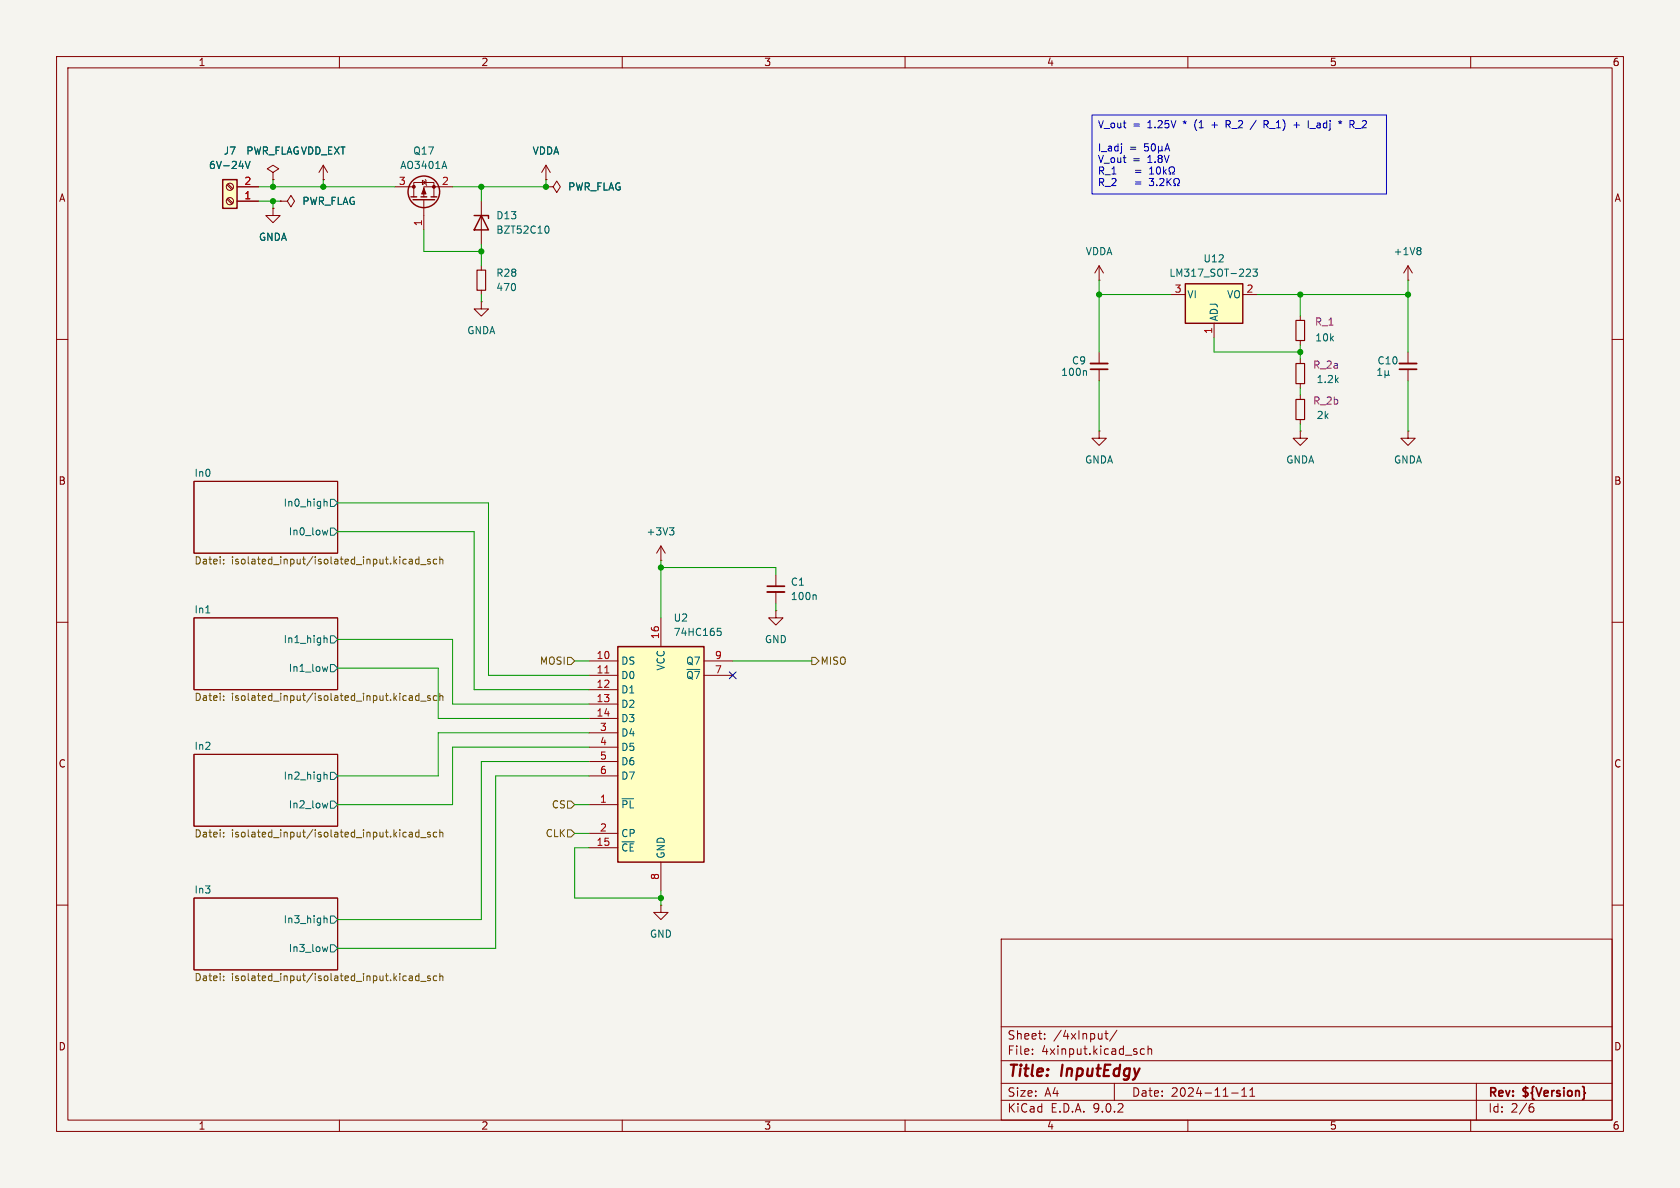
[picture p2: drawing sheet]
<svg xmlns="http://www.w3.org/2000/svg" width="297mm" height="210mm" viewBox="0 0 297 210" stroke-linecap="round" stroke-linejoin="round" font-family="sans-serif">
<path d="M0 0h297v210h-297z" fill="#f5f4ef" stroke="#f5f4ef" stroke-width=".18"/>
<g fill="none" stroke="#840000" stroke-width=".18">
<path d="M10 10h277v190h-277zM12 12h273v186h-273zM60 10v2M110 10v2M160 10v2M210 10v2M260 10v2M49.5 35.6h1.3l.6-1.1 .7 1.1-.7 1-.6-1M49.5 35.6h.1M57.1 31.8h.1M57.1 29.2l-.7 1.3M57.1 29.2l.8 1.3"/>
<path d="M57.1 29.2v2.6M96.5 33h1.3l.6-1 .7 1-.7 1-.6-1M96.5 33h.1M85.1 53.3v1.3h1.3l-1.3 1.3-1.3-1.3h1.3M85.1 53.3h.1M85.1 47v.8M85.1 51.3v.8M194.3 49.5h.1M194.3 47l-.8 1.3M194.3 47l.8 1.3M194.3 47v2.5M10 60h2"/>
<path d="M194.3 76.2v1.3h1.3l-1.3 1.2-1.3-1.2h1.3M194.3 76.2h.1M194.3 62.2v2.1M194.3 65.3v2M229.9 76.2v1.3h1.2l-1.2 1.2-1.3-1.2h1.3M229.9 76.2h.1M229.9 63.5v.8M229.9 67.8v.8M229.9 69.9v.7M229.9 74.2v.7M285 60h2M34.3 85.1h25.4v12.7h-25.4z"/>
<path d="M10 110h2M34.3 109.2h25.4v12.7h-25.4zM137.2 108v1.2h1.2l-1.2 1.3-1.3-1.3h1.3M137.2 108h.1M137.2 101.6v2M137.2 104.6v2.1M285 110h2M34.3 133.4h25.4v12.7h-25.4zM34.3 158.8h25.4v12.7h-25.4zM10 160h2M116.8 160v1.3h1.3l-1.3 1.3-1.2-1.3h1.2M116.8 160h.1"/>
<path d="M177 166h108v32h-108zM285 160h2M60 198v2M110 198v2M160 198v2M177 194.5h108M177 191.5h108M177 187.5h108M177 181.5h108M182.5 186.3v.1M182.5 185.5v.1M184.7 183.6v.1"/>
<path d="M184.7 182.8v.1M195.3 182.7h.6M195.5 182.2v1.3l.4 .2M197 191.5v3M197.5 182.1l-1.3 2M202.3 185.5l-.4-.1-.3 .3v.4l.1 .2h.6M203 185.5l.2-.1 .3 .1 .1 .9M203 184.9v1.5M210 198v2M217.7 193.2h1.2M219.5 193.8h.9M219.5 192.7l.5-.4v1.5"/>
<path d="M221 193.8h.8M221 192.7l.4-.4v1.5M260 198v2M261 191.5v6.5M270.6 195.7h.4l.2 .3-.1 .5-.5 .1"/>
</g>
<g fill="none" stroke="#006464" stroke-width=".18">
<path d="M191.9 65.5l.2 .2v.7M57.3 88.8l.2-.2 .3 .1v.8M57.9 93.7l-.2 .9-.2-.6M58.4 88.3h.7l.6 .6-.6 .6h-.7zM58.4 93.3h.7l.6 .7-.6 .6h-.7zM36.4 108.3h.7M57.3 112.9l.2-.1h.3v.8M57.9 117.8l-.2 .9-.2-.6M58.4 112.4h.7l.6 .6-.6 .7h-.7zM58.4 117.5h.7l.6 .6-.6 .6h-.7zM144.1 105.1l.2 .2v.7M57.3 137l.2-.1 .3 .1v.7"/>
<path d="M58.4 136.5h.7l.6 .7-.6 .6h-.7zM57.9 142l-.2 .8-.2-.6M58.4 141.6h.7l.6 .6-.6 .7h-.7zM57.3 162.4l.2-.1 .3 .1v.7M57.9 167.4l-.2 .8-.2-.6M58.4 161.9h.7l.6 .7-.6 .6h-.7zM58.4 167h.7l.6 .6-.6 .7h-.7z"/>
</g>
<g fill="none" stroke="#725600" stroke-width=".18">
<path d="M39.5 99.6v.1M39.5 98.9v.1M72.4 98.9h.5v.8M72.9 99.2h-.4l-.2 .2 .2 .3 .4-.1M74.1 98.9h-.4l-.2 .2 .1 .5h.5M74.1 98.4v1.3M74.4 99.8h.9M76.1 98.9h-.3l-.2 .1v.2l.5 .1v.3h-.5M77.2 98.9h-.4l-.2 .2 .1 .5h.5M77.8 99l.1-.1h.3l.1 .8M77.8 98.4v1.3M39.5 123v.2"/>
<path d="M39.5 123.7v.1M72.4 123h.5v.8M72.9 123.3h-.4l-.2 .2 .2 .3h.4M74.1 122.6v1.2M74.1 123h-.4l-.2 .2 .1 .6h.5M74.4 123.9h.9M76.1 123h-.3l-.2 .2v.1l.5 .2v.3h-.5M77.2 123h-.4l-.2 .2 .1 .6h.5M77.8 122.6v1.2M77.8 123.1l.1-.1h.3l.1 .8M39.5 147.2v.1M39.5 147.8v.2"/>
<path d="M72.4 147.2h.5v.8M72.9 147.4l-.4 .1-.2 .2 .2 .3 .4-.1M74.1 146.7v1.3M74.1 147.2l-.4-.1-.2 .3 .1 .5h.5M74.4 148.1h.9M76.1 147.2l-.3-.1-.2 .2v.2l.5 .1v.3h-.5M77.2 147.2l-.4-.1-.2 .3 .1 .5h.5M77.8 146.7v1.3M77.8 147.2l.1-.1 .3 .1 .1 .8M39.5 172.6v.1M39.5 173.2v.2M72.4 172.6h.5v.8"/>
<path d="M72.9 172.8l-.4 .1-.2 .2 .2 .3 .4-.1M74.1 172.1v1.3M74.1 172.6l-.4-.1-.2 .3 .1 .5h.5M74.4 173.5h.9M76.1 172.6l-.3-.1-.2 .2v.2l.5 .1v.3h-.5M77.2 172.6l-.4-.1-.2 .3 .1 .5h.5M77.8 172.1v1.3M77.8 172.6l.1-.1 .3 .1 .1 .8"/>
</g>
<path d="M192.8 65.3h3M135.6 103.6h3.1" fill="none" stroke="#840000" stroke-width=".3"/>
<path d="M192.8 64.3h3M135.6 104.6h3.1" fill="none" stroke="#840000" stroke-width=".33"/>
<path d="M84.3 47.8h1.6v3.5h-1.6zM229.1 70.6h1.5v3.6h-1.5zM229.1 64.3h1.5v3.5h-1.5z" fill="none" stroke="#840000" stroke-width=".2"/>
<path d="M109.2 114.3h15.3v38.1h-15.3z" fill="#ffffc2"/>
<path d="M109.2 114.3h15.3v38.1h-15.3z" fill="none" stroke="#840000" stroke-width=".25"/>
<g fill="none" stroke="#840000" stroke-width=".18">
<path d="M48.3 30.5l1-.7-1-.6-1.1 .6 1.1 .7v1.3M48.3 31.8h.1M248.9 76.2v1.3h1.3l-1.3 1.2-1.3-1.2h1.3M248.9 76.2h.1M248.9 62.2v2.1M248.9 65.3v2M104.1 116.8h5.1M104.1 119.4h5.1M116.8 109.2v5.1M124.5 116.8h5M124.5 119.4h5M104.1 121.9h5.1"/>
<path d="M104.1 124.5h5.1M104.1 127h5.1M104.1 129.5h5.1M104.1 132.1h5.1M104.1 134.6h5.1M104.1 137.2h5.1M104.1 142.2h5.1M104.1 147.3h5.1M104.1 149.9h5.1M116.8 152.4v5.1"/>
</g>
<path d="M106.9 119h.7" fill="none" stroke="#a90000" stroke-width=".18"/>
<path d="M243.6 66.4h.7M243.6 65.5l.3-.4v1.3M244.8 66.2l.2 .2h.3l.1-.2M244.8 65.5v1.3M245.4 66.2l.2 .2M245.4 65.5v.7M126.8 111.1h.6M127 111.6h.3l.2 .2-.1 .4-.4 .1M110 141.2h2" fill="none" stroke="#006464" stroke-width=".18"/>
<path d="M247.4 65.3h3" fill="none" stroke="#840000" stroke-width=".3"/>
<path d="M247.4 64.3h3" fill="none" stroke="#840000" stroke-width=".33"/>
<path d="M39.4 31.8h2.5v5h-2.5z" fill="#ffffc2"/>
<g fill="none" stroke="#840000" stroke-width=".25">
<path d="M39.4 31.8h2.5v5h-2.5zM72.6 34.8h1.1M73 35.3h3.8M74.4 34.8h1M76.2 34.8h1"/>
<circle cx="74.9" cy="33.9" r="2.79"/>
</g>
<g fill="none" stroke="#840000" stroke-width=".18">
<path d="M40.1 35.2l.9 .9M40.1 32.7l.9 .8M40.3 35.1l.9 .8M40.3 32.5l.9 .9M41.9 35.6h3.8M41.9 33h3.8M48.3 36.8v1.3h1.2l-1.2 1.3-1.3-1.3h1.3M48.3 36.8h.1M69.8 33h3.4M73.2 34.8v-2.5h3.5v2.5M74.7 31.9l.6 .4-.6 .3zM74.9 35.3v5.3"/>
<path d="M75.2 31.8l.1 .1v.7l.1 .2M80 33h-5.1v1.8M96.5 31.8h.1M96.5 29.2l-.7 1.3M96.5 29.2l.8 1.3M96.5 29.2v2.6M229.9 55.9v.7M248.9 49.5h.1M248.9 47l-.7 1.3M248.9 47l.8 1.3M248.9 47v2.5M229.9 60.2v.8"/>
<path d="M116.8 99.1h.1M116.8 96.5l-.7 1.3M116.8 96.5l.8 1.3M116.8 96.5v2.6"/>
<circle cx="40.6" cy="35.6" r=".63"/>
<circle cx="40.6" cy="33" r=".63"/>
</g>
<path d="M43.4 28.5l.4 1.3 .4-1.3M78.6 28.5l.4 1.3M251 43.8l.2 .2-.2 .3 .2 .2v.3l-.2 .2M118.4 93.3h.7l-.4 .5M118.9 93.8l.2 .2v.3l-.2 .3" fill="none" stroke="#006464" stroke-width=".18"/>
<g fill="#840000" stroke="#840000" stroke-width=".18">
<path d="M74.9 33.3l.4 1h-.8z"/>
<circle cx="73.2" cy="33" r=".25"/>
<circle cx="76.7" cy="33" r=".25"/>
</g>
<path d="M229.1 56.6h1.5v3.6h-1.5z" fill="none" stroke="#840000" stroke-width=".2"/>
<path d="M209.5 50.2h10.2v7h-10.2z" fill="#ffffc2"/>
<path d="M83.8 38.1h2.6v.5M85.1 38.1l1.3 2.5h-2.6zM209.5 50.2h10.2v7h-10.2z" fill="none" stroke="#840000" stroke-width=".25"/>
<path d="M41.9 35.6h3.8M41.9 33h3.8M48.3 36.8h.1M48.3 31.8h.1M49.5 35.6h.1M57.1 31.8h.1M85.1 35.6v7.6M96.5 33h.1M96.5 31.8h.1M207 52.1h2.5M214.6 57.2v2.5M219.7 52.1h2.5" fill="none" stroke="#840000" stroke-width=".18"/>
<path d="M43.4 28.5l.4 1.3 .4-1.3M96.6 39.9a.68 .68 0 0 1 .5 .7 .68 .68 0 0 1-.5 .6M220.5 47.6h.4l.2 .3-.8 .9h.8M221.5 47.6h.8l-.4 .5 .3 .1v.5l-.2 .1-.5-.1" fill="none" stroke="#006464" stroke-width=".18"/>
<path d="M100.3 116.2h.7l.6 .6-.6 .7h-.7zM143.5 116.2h.6l.7 .6-.7 .7h-.6zM100.3 141.6h.7l.6 .6-.6 .7h-.7zM100.3 146.7h.7l.6 .6-.6 .7h-.7z" fill="none" stroke="#725600" stroke-width=".18"/>
<g fill="none" stroke="#009600" stroke-width=".18">
<path d="M45.7 33h24.1M45.7 35.6h3.8M48.3 31.8v1.2M48.3 35.6v1.2M57.1 31.8v1.2M85.1 33v2.6M96.5 31.8v1.2h-16.5M74.9 40.6v3.9h10.2M85.1 43.2v3.8M85.1 52.1v1.2M194.3 49.5v12.7M194.3 52.1h12.7"/>
<path d="M214.6 59.7v2.5h15.3M222.2 52.1h26.7M229.9 52.1v3.8M248.9 49.5v12.7M194.3 67.3v8.9M229.9 61v2.5M229.9 68.6v1.3M229.9 74.9v1.3M248.9 67.3v8.9M59.7 94h24.1v27.9h20.3M59.7 88.9h26.7v30.5h17.7M116.8 99.1v10.1"/>
<path d="M59.7 113h20.3v11.5h24.1M59.7 118.1h17.8v8.9h26.6M101.6 116.8h2.5M116.8 100.3h20.4v1.3M129.5 116.8h14M137.2 106.7v1.3M104.1 129.5h-26.6v7.7h-17.8M104.1 134.6h-19v28h-25.4M104.1 137.2h-16.5v30.4h-27.9M104.1 132.1h-24.1v10.1h-20.3M101.6 147.3h2.5M101.6 142.2h2.5"/>
<path d="M104.1 149.9h-2.5v8.9h15.2M116.8 157.5v2.5"/>
</g>
<path d="M128.9 118.8l1.2 1.2M130.1 118.8l-1.2 1.2" fill="none" stroke="#000084" stroke-width=".18"/>
<g fill="none" stroke="#0000c2" stroke-width=".18">
<path d="M193 20.3h52.1v14h-52.1zM203 25.4h-.6l-.1 .6 .2-.1 .4 .1 .1 .1v.5l-.2 .1-.5-.1M203.2 31.5h.8l-.5 .5 .4 .2v.5l-.2 .1-.5-.1M203.2 30.8h.8M203.5 29.7l-.3 .2M203.6 29.5v1.3M203.6 25.5l.2-.1a.68 .68 0 0 1 .5 .6 .68 .68 0 0 1-.5 .7l-.2-.1-.1-.4zM204.5 29.7l-.1 .6 .2 .4 .1 .1 .4-.3v-.8M204.5 32.7v.1M204.8 26.5l.2 .2h.2l.2-.2M204.8 25.8v1.3M205 31.7l.5-.2 .3 .4-.8 .9h.8"/>
<path d="M205.4 26.5l.2 .2M205.4 25.8v.7M205.7 29.5v1.3M205.8 30.3l.4 .5M205.9 26.7l.5-1.3 .4 1.3M206.1 26.3h.6M206.2 29.9l-.5 .5M206.3 31.5v1.3M206.5 32.1l.5 .7M206.7 29.7a.6 .6 0 0 0 .3 .8v.3h-.3M207 29.5a.45 .45 0 0 1 .6 .4v.5l-.3 .1v.3h.3M207 31.5l-.7 .8"/>
<path d="M207.5 32.8h.3v-.2a.54 .54 0 0 1-.3-.8 .54 .54 0 0 1 .8-.2 .58 .58 0 0 1-.1 1v.2h.3M214.2 22.1h1M216.8 22h.5M217.1 22l.4 .6M217.3 21.3h-.5v1.3M222.1 21.3l-1.1 1.6M223.5 22l.6-.1 .1-.2-.1-.3-.6-.1v1.3M223.8 22l.4 .6M228.7 22.1h1M229.2 21.6v1M231.3 21.3v1.3M231.6 22.7h1"/>
<path d="M239.6 22.7h1"/>
</g>
<g fill="#009600" stroke="#009600" stroke-width=".18">
<circle cx="116.8" cy="100.3" r=".46"/>
<circle cx="248.9" cy="52.1" r=".46"/>
<circle cx="229.9" cy="52.1" r=".46"/>
<circle cx="194.3" cy="52.1" r=".46"/>
<circle cx="229.9" cy="62.2" r=".46"/>
<circle cx="57.1" cy="33" r=".46"/>
<circle cx="48.3" cy="33" r=".46"/>
<circle cx="85.1" cy="44.5" r=".46"/>
<circle cx="96.5" cy="33" r=".46"/>
<circle cx="85.1" cy="33" r=".46"/>
<circle cx="48.3" cy="35.6" r=".46"/>
<circle cx="116.8" cy="158.8" r=".46"/>
</g>
<g font-size="2.8" fill="#840000">
<text x="178" y="190.9">Title:</text>
<text x="187.7" y="190.9">InputEdgy</text>
</g>
<g font-size="2.1" fill="#840000">
<text x="178" y="184">Sheet:</text>
<text x="186.2" y="184">/4xInput/</text>
<text x="178" y="186.7">File:</text>
<text x="184.1" y="186.7">4xinput.kicad_sch</text>
<text x="178" y="196.9">KiCad</text>
<text x="178" y="194.1">Size:</text>
<text x="184.7" y="194.1">A4</text>
<text x="185.7" y="196.9">E.D.A.</text>
<text x="193.3" y="196.9">9.0.2</text>
<text x="200" y="194.1">Date:</text>
<text x="207" y="194.1">2024-11-11</text>
<text x="263" y="194.3">Rev:</text>
<text x="263" y="196.9">Id:</text>
<text x="267.1" y="196.9">2/6</text>
<text x="269.4" y="194.3">${Version}</text>
</g>
<g font-size="1.8" fill="#840000">
<text x="35" y="11.9">1</text>
<text x="85" y="11.9">2</text>
<text x="135" y="11.9">3</text>
<text x="185" y="11.9">4</text>
<text x="235" y="11.9">5</text>
<text x="285" y="11.9">6</text>
<text x="10.3" y="35.9">A</text>
<text x="285.3" y="35.9">A</text>
<text x="10.3" y="85.9">B</text>
<text x="285.3" y="85.9">B</text>
<text x="10.3" y="135.9">C</text>
<text x="285.3" y="135.9">C</text>
<text x="10.3" y="185.9">D</text>
<text x="285.3" y="185.9">D</text>
<text x="35" y="199.9">1</text>
<text x="85" y="199.9">2</text>
<text x="135" y="199.9">3</text>
<text x="185" y="199.9">4</text>
<text x="235" y="199.9">5</text>
<text x="285" y="199.9">6</text>
</g>
<g font-size="1.8" fill="#0000c2">
<text x="194" y="23">V_out</text>
<text x="200.2" y="23">=</text>
<text x="203" y="23">1.25V</text>
<text x="209.5" y="23">*</text>
<text x="211.6" y="23">(1</text>
<text x="214.8" y="23">+</text>
<text x="217.6" y="23">R_2</text>
<text x="224.7" y="23">R_1)</text>
<text x="232.9" y="23">I_adj</text>
<text x="238.6" y="23">*</text>
<text x="240.7" y="23">R_2</text>
<text x="194" y="27.1">I_adj</text>
<text x="194" y="29.1">V_out</text>
<text x="199.6" y="27.1">=</text>
<text x="200.2" y="29.1">=</text>
<text x="203" y="29.1">1.8V</text>
<text x="194" y="31.2">R_1</text>
<text x="194" y="33.2">R_2</text>
<text x="201" y="31.2">=</text>
<text x="201" y="33.2">=</text>
</g>
<g font-size="1.8" fill="#006464">
<text x="39.4" y="27.5">J7</text>
<text x="43.4" y="27.5">PWR_FLAGVDD_EXT</text>
<text x="73" y="27.5">Q17</text>
<text x="94.1" y="27.5">VDDA</text>
<text x="36.8" y="30.1">6V-24V</text>
<text x="70.7" y="30.1">AO3401A</text>
<text x="100.3" y="33.9">PWR_FLAG</text>
<text x="53.3" y="36.4">PWR_FLAG</text>
<text x="87.6" y="41.5">BZT52C10</text>
<text x="87.6" y="39">D13</text>
<text x="45.7" y="42.8">GNDA</text>
<text x="191.8" y="45.3">VDDA</text>
<text x="212.7" y="46.6">U12</text>
<text x="246.3" y="45.3">+1V8</text>
<text x="87.6" y="51.7">470</text>
<text x="87.6" y="49.1">R28</text>
<text x="206.6" y="49.1">LM317_SOT-223</text>
<text x="209.8" y="52.9">VI</text>
<text x="216.8" y="52.9">VO</text>
<text x="82.5" y="59.3">GNDA</text>
<text x="215.5" y="56.9" transform="rotate(-90 215.5 56.9)">ADJ</text>
<text x="189.4" y="64.6">C9</text>
<text x="232.4" y="60.6">10k</text>
<text x="243.4" y="64.6">C10</text>
<text x="187.5" y="66.6">100n</text>
<text x="232.7" y="67.9">1.2k</text>
<text x="232.7" y="74.3">2k</text>
<text x="191.7" y="82.1">GNDA</text>
<text x="227.3" y="82.1">GNDA</text>
<text x="246.3" y="82.1">GNDA</text>
<text x="34.3" y="84.4">In0</text>
<text x="50" y="89.8">In0_high</text>
<text x="51" y="94.8">In0_low</text>
<text x="114.2" y="94.8">+3V3</text>
<text x="139.7" y="103.7">C1</text>
<text x="139.7" y="106.3">100n</text>
<text x="34.3" y="108.5">In1</text>
<text x="50" y="113.9">In1_high</text>
<text x="119" y="110.1">U2</text>
<text x="119" y="112.6">74HC165</text>
<text x="135.1" y="113.9">GND</text>
<text x="51" y="119">In1_low</text>
<text x="109.7" y="117.7">DS</text>
<text x="117.7" y="118.6" transform="rotate(-90 117.7 118.6)">VCC</text>
<text x="121.2" y="117.7">Q7</text>
<text x="109.7" y="120.2">D0</text>
<text x="109.7" y="122.8">D1</text>
<text x="109.7" y="125.3">D2</text>
<text x="121.2" y="120.2">~{Q7}</text>
<text x="109.7" y="127.9">D3</text>
<text x="109.7" y="130.4">D4</text>
<text x="34.3" y="132.6">In2</text>
<text x="109.7" y="132.9">D5</text>
<text x="109.7" y="135.5">D6</text>
<text x="50" y="138">In2_high</text>
<text x="51" y="143.1">In2_low</text>
<text x="109.7" y="138">D7</text>
<text x="109.7" y="143.1">~{PL}</text>
<text x="109.7" y="148.2">CP</text>
<text x="109.7" y="150.7">~{CE}</text>
<text x="117.7" y="151.9" transform="rotate(-90 117.7 151.9)">GND</text>
<text x="34.3" y="158">In3</text>
<text x="50" y="163.4">In3_high</text>
<text x="114.8" y="166">GND</text>
<text x="51" y="168.5">In3_low</text>
</g>
<g font-size="1.8" fill="#a90000">
<text x="43.1" y="35.3">1</text>
<text x="43.1" y="32.8">2</text>
<text x="70.4" y="32.8">3</text>
<text x="78" y="32.8">2</text>
<text x="74.7" y="40.1" transform="rotate(-90 74.7 40.1)">1</text>
<text x="207.6" y="51.8">3</text>
<text x="220.3" y="51.8">2</text>
<text x="214.4" y="59.1" transform="rotate(-90 214.4 59.1)">1</text>
<text x="116.6" y="113.1" transform="rotate(-90 116.6 113.1)">16</text>
<text x="105.4" y="116.6">10</text>
<text x="105.4" y="119.1">11</text>
<text x="126.3" y="116.6">9</text>
<text x="126.3" y="119.1">7</text>
<text x="105.4" y="121.7">12</text>
<text x="105.4" y="124.2">13</text>
<text x="105.4" y="126.7">14</text>
<text x="106" y="129.3">3</text>
<text x="106" y="131.8">4</text>
<text x="106" y="134.4">5</text>
<text x="106" y="136.9">6</text>
<text x="106" y="142">1</text>
<text x="105.4" y="149.6">15</text>
<text x="106" y="147.1">2</text>
<text x="116.6" y="155.6" transform="rotate(-90 116.6 155.6)">8</text>
</g>
<g font-size="1.8" fill="#840084">
<text x="232.4" y="57.8">R_1</text>
<text x="232" y="65.4">R_2a</text>
<text x="232" y="71.7">R_2b</text>
</g>
<g font-size="1.8" fill="#725600">
<text x="34.3" y="100.1">Datei:</text>
<text x="40.9" y="100.1">isolated_input/isolated_input.kicad_sch</text>
<text x="95.3" y="117.7">MOSI</text>
<text x="145" y="117.7">MISO</text>
<text x="34.3" y="124.2">Datei:</text>
<text x="40.9" y="124.2">isolated_input/isolated_input.kicad_sch</text>
<text x="97.5" y="143.1">CS</text>
<text x="34.3" y="148.4">Datei:</text>
<text x="40.9" y="148.4">isolated_input/isolated_input.kicad_sch</text>
<text x="96.4" y="148.2">CLK</text>
<text x="34.3" y="173.8">Datei:</text>
<text x="40.9" y="173.8">isolated_input/isolated_input.kicad_sch</text>
</g>
</svg>
